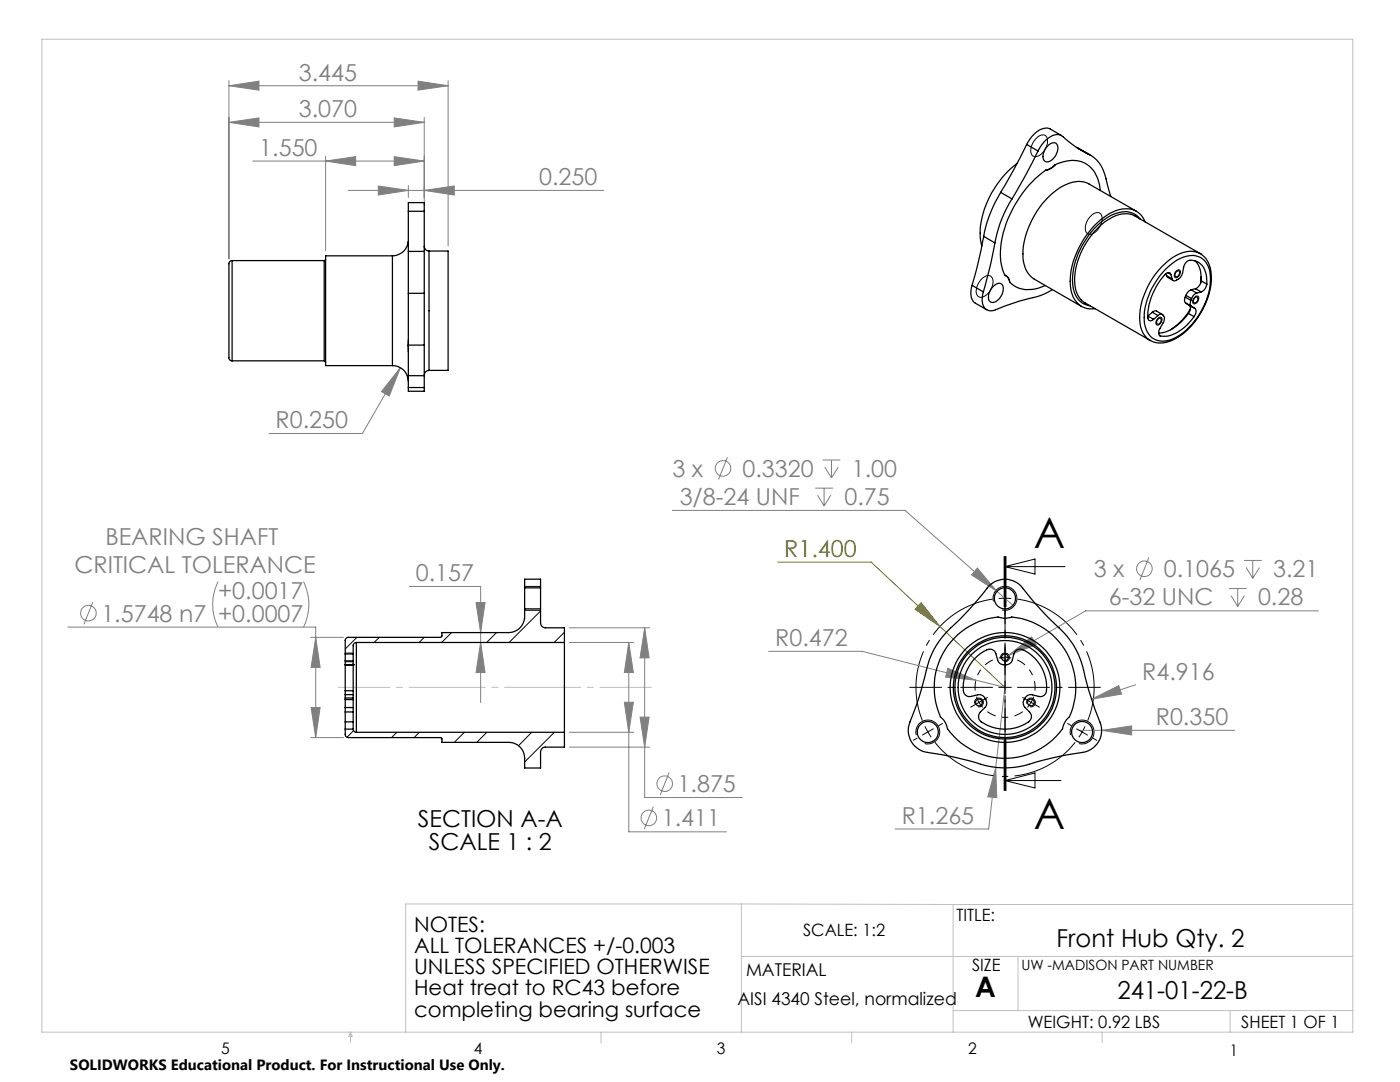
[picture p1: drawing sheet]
<svg xmlns="http://www.w3.org/2000/svg" width="279mm" height="216mm" viewBox="0 0 279 216" stroke-linecap="round" stroke-linejoin="round" font-family="sans-serif">
<g fill="none" stroke="#c0c0c0" stroke-width=".2">
<path d="M8.4 7.8h261.6v198.2h-261.6zM148 180.4v25.6M148 180.4h-67v25.6M148 190.9h122M148 180.4l42.2 .1M190.2 180.5v25.5M190.2 180.5h79.8M203.2 190.9v10.7M70 206v2.1M70 206l.3 .8h-.7zM119.9 206v2.1M170 206v2.1"/>
<path d="M190.2 201.6h79.8M220 206v2.1M245.5 201.6v4.4"/>
</g>
<g fill="none" stroke="#808080" stroke-width=".2">
<path d="M45.7 17.1l6-.9v1.8zM45.7 16.1v35.5M45.7 17.1h43.7M83.4 16.2l6 .9-6 .9zM89.4 16.1v33M45.7 24.4l6-.9v1.8zM45.7 24.4h39M50.4 32.1h34.3M65 32.1l6-.8v1.8zM65 31.2v18.9M69.5 38h51M75.5 37.1l6 .9-6 .9z"/>
<path d="M78.7 23.5l6 .9-6 .9zM78.7 31.3l6 .8-6 1zM81.5 37v2.4M84.7 38l6-.9v1.8zM84.7 23.4v17.7M79.9 73.4l-2.2 5.6-1.6-.9zM79.9 73.4l-7.6 13.1h-18.6M145.2 91.2l-1.8 4.5M162.7 97.4h3.6M163.2 98.8l1.3 2.2M164.1 91.8h3.6M164.5 97.4v3.6"/>
<path d="M164.6 93.2l1.3 2.2M165.8 98.8l-1.3 2.2M165.9 91.8v3.6M167.3 93.2l-1.4 2.2M43.5 116.1a10.2 10.2 0 0 0 0 9M60.6 116.1a10.2 10.2 0 0 1 0 9M81.7 117h14.2v23.2M134.2 101.8h46.4l18.4 16.2M195.1 113.3l3.9 4.7-5.1-3.3zM199 118l3.1 2.8M229.3 111.3l-1.8 4.4M245.3 117.4h3.5"/>
<path d="M245.7 118.9l1.3 2.1M247 117.4v3.6M248.2 111.8h3.6M248.4 118.9l-1.4 2.1M248.7 113.2l1.3 2.2M250 111.8v3.6M251.4 113.2l-1.4 2.2M13.5 125.1h49.5v22.1M18.5 120.1l-1.7 4.5M62 127.2h6.5M63 127.2l.9 6h-1.8zM95 120.2h1.8l-.9 6z"/>
<path d="M95.9 128.2l.9 6h-1.8zM113.6 125.3h16M113.6 128.2h12.9M125.5 128.2l.9 6h-1.8zM125.5 128.2v37.8h19.5M128.7 125.3l.8 6h-1.8zM128.7 125.3v33.8h19.4M153.4 130h18.6l22.7 5.7M189.2 133.3l5.5 2.4-6-.6zM194.7 135.7l5.9 1.5-3.3 28.2h-18.7M201.2 130.8l4.7-3.7 .9 1.5zM201.2 130.8l-1.2 .7"/>
<path d="M217.8 139.5l5.5-2.7 .5 1.7zM226.7 136.6l-8.9 2.9M263.1 121.9h-46.4l-15.5 8.9M62 147.2h6.5M62.1 141.2h1.8l-.9 6zM113.6 149.1h16M113.6 146.1h12.9M124.6 140.1h1.8l-.9 6zM127.7 143.1h1.8l-.8 6zM133.5 154.2l-1.7 4.4M198.7 153.1l.2 6.1-1.8-.2zM215.4 145.7h31"/>
<path d="M219.9 145.7l5.9-.8v1.7zM130.4 161l-1.8 4.4"/>
<circle cx="144.3" cy="93.5" r="1.56"/>
<circle cx="228.4" cy="113.5" r="1.55"/>
<circle cx="17.6" cy="122.4" r="1.56"/>
<circle cx="132.6" cy="156.4" r="1.55"/>
<circle cx="129.5" cy="163.2" r="1.56"/>
</g>
<path d="M155.2 112.1h18.6l13.8 12.9M183.8 120.3l3.8 4.7-5-3.4zM187.6 125l13 12.2" fill="none" stroke="#808000" stroke-width=".2"/>
<g fill="none" stroke="#000" stroke-width=".2">
<path d="M206.8 27.6a1.23 1.23 0 0 1 2.2-.1 3.1 3.1 0 0 1-2.5 3.8 1.45 1.45 0 0 1-.6-2.2l.2-.6zM195.9 55.6a1.26 1.26 0 0 1 2.1-.1 3.2 3.2 0 0 1-2.3 3.8 1.25 1.25 0 0 1-.8-1.8l.4-1zM217.6 43.2a1.29 1.29 0 0 1 2.2-.3 3.1 3.1 0 0 1-2.3 3.8 1.18 1.18 0 0 1-.9-1.7l.3-.8zM234.8 54a.49 .49 0 0 1 .7 0 .49 .49 0 0 1 0 .7l-.2 .4a.5 .5 0 0 1-.8 .3 .5 .5 0 0 1-.1-.8zM238.4 59.3a.47 .47 0 0 1 .7-.2 .47 .47 0 0 1 .1 .7l-.2 .5a.53 .53 0 0 1-.8 .3 .53 .53 0 0 1-.1-.9zM231 63.6a.51 .51 0 0 1 .8-.2 .51 .51 0 0 1 0 .8l-.2 .4a.5 .5 0 0 1-.8 .2 .5 .5 0 0 1 0-.8zM104.7 117h3.2M200.4 111v10M200.6 113.1h11.9M200.6 113.1l6-1.6v3zM200.6 111v10M200.8 111v10"/>
<path d="M68.9 130.3h1.6M68.9 132h1.6M104.7 121.8h3.2M198.3 120a2.39 2.39 0 0 1 2.1-3 2.39 2.39 0 0 1 2.6 2.6 2.39 2.39 0 0 1-3 2.1M199.7 131.4a.88 .88 0 0 1 .7-1.1 .88 .88 0 0 1 1 .9 .88 .88 0 0 1-1.1 .8M182.9 146.7a2.39 2.39 0 0 1 2.1-3 2.39 2.39 0 0 1 2.6 2.6 2.39 2.39 0 0 1-3.1 2.1M194.5 140.4a.88 .88 0 0 1 .8-1.1 .88 .88 0 0 1 .9 .9 .88 .88 0 0 1-1 .8M200.4 147.7v10M200.6 155.8l6-1.6v3zM200.6 155.8h11.1M200.6 147.7v10M200.8 147.7v10z"/>
<path d="M204.9 140.4a.88 .88 0 0 1 .7-1.1 .88 .88 0 0 1 1 .9 .88 .88 0 0 1-1.1 .8M213.6 146.7a2.39 2.39 0 0 1 2.1-3 2.39 2.39 0 0 1 2.6 2.6 2.39 2.39 0 0 1-3 2.1M214.9 145.5l1.1 .5M216 146l-.7 1.1M216 146l1 .7M216.5 145l-.5 1"/>
</g>
<path d="M200.6 119.4h-1.3M200.6 119.4h1.2M200.6 131.2l-1.3 .1M200.6 131.2l1.2 .1M185.2 146l.6 1.1M185.2 146l-.6-1.1M195.4 140.2l.7 1M195.4 140.2l-.5-1.2M205.8 140.2l.5-1.2M205.8 140.2l-.8 1" fill="none" stroke="#000" stroke-width=".2" stroke-dasharray="15.2 1.3 1.3 1.3" stroke-linecap="butt"/>
<path d="M198.1 119.5a17.8 17.8 0 0 0-14 24.3M186.6 148.1a17.8 17.8 0 0 0 28 0M217.1 143.8a17.8 17.8 0 0 0-14-24.3" fill="none" stroke="#000" stroke-width=".2" stroke-dasharray="15.2 1.3 1.3 1.3" stroke-dashoffset="1" stroke-linecap="butt"/>
<path d="M198.2 131.7a6 6 0 0 0-3.6 6.1M206.5 137.8a6 6 0 0 0-3.5-6.1M197 142a6 6 0 0 0 7.1 0" fill="none" stroke="#000" stroke-width=".2" stroke-dasharray="15.2 1.3 1.3 1.3" stroke-dashoffset="13.4" stroke-linecap="butt"/>
<path d="M200.6 111v46.7" fill="none" stroke="#000" stroke-width=".2" stroke-dasharray="6.3 1.3 1.3 1.3" stroke-dashoffset=".2"/>
<path d="M67.5 137.2h62.5" fill="none" stroke="#c0c0c0" stroke-width=".2" stroke-dasharray="15.2 1.3 1.3 1.3" stroke-dashoffset="5"/>
<g fill="none" stroke="#000" stroke-width=".2" stroke-dasharray="15.2 1.3 1.3 1.3">
<path d="M200.6 119.4v-1.3M200.6 119.4v1.2M200.6 116.9v-.9M196.5 139.5l.6-.3M200.6 137.2v-1.3M200.6 137.2h-1.3M200.6 137.2v1.2M200.6 137.2h1.2M200.6 121.9v.8M200.6 131.2v-1.3M200.6 131.2v1.2M200.6 129.9v-.7"/>
<path d="M200.6 132.4v.7M204.7 139.5l-.6-.3M183 147.3l-.7 .4M185.2 146l-1.1 .7M185.2 146l1.1-.6M187.3 144.8l.8-.4M194.3 140.8l-.6 .3M195.4 140.2l-1.1 .6M195.4 140.2l1.1-.7M205.8 140.2l1.1 .6M205.8 140.2l-1.1-.7M206.9 140.8l.5 .3"/>
<path d="M213.8 144.8l-.7-.4M218.1 147.3l.8 .4"/>
</g>
<path d="M198.1 137.2h-16.6M200.6 134.7v-16.6M200.6 139.7v16.5M203.1 137.2h16.5" fill="none" stroke="#000" stroke-width=".2" stroke-dasharray="15.2 1.3 1.3 1.3" stroke-dashoffset="8.9"/>
<path d="M183.8 120.3l3.8 4.7-5-3.4z" fill="#808000"/>
<g fill="#808080">
<path d="M219.9 145.7l5.9-.8v1.7z"/>
<path d="M217.8 139.5l5.5-2.7 .5 1.7z"/>
<path d="M84.7 38l6-.9v1.8zM75.5 37.1l6 .9-6 .9z"/>
<path d="M189.2 133.3l-.5 1.8 6 .6zM201.2 130.8l5.6-2.2-.9-1.5zM195.1 113.3l-1.2 1.4 5.1 3.3zM198.7 153.1l-1.6 5.9 1.8 .2zM45.7 24.4l6-.9v1.8zM78.7 23.5l6 .9-6 .9zM45.7 17.1l6-.9v1.8zM83.4 16.2l6 .9-6 .9zM79.9 73.4l-3.8 4.7 1.6 .9zM65 32.1l6-.8v1.8zM78.7 31.3l6 .8-6 1zM63 127.2l.9 6h-1.8zM62.1 141.2h1.8l-.9 6zM128.7 125.3l.8 6h-1.8zM127.7 143.1h1.8l-.8 6zM124.6 140.1h1.8l-.9 6zM125.5 128.2l.9 6h-1.8zM95.9 128.2l.9 6h-1.8zM95 120.2h1.8l-.9 6z"/>
</g>
<g fill="none" stroke="#000" stroke-width=".25">
<path d="M199.7 38.4a25.9 25.9 0 0 0-3.4 8.8M199.7 38.4l2.3 1.3M202 39.7a25 25 0 0 0-3.5 8.8M203 32.6a18.6 18.6 0 0 0-7.4 14.6l.3 1.9M204.9 28.8l-2.5 4.9-2.7 4.7M204.9 28.8l2.3 1.3M207.2 30.1l-2.5 4.9-2.7 4.7M207.2 30.1a5.1 5.1 0 0 1 4-3.3 2.43 2.43 0 0 1 1.5 1l1.9 1.4 2.7 1.6M208.7 34a22.4 22.4 0 0 0-9.1 16.7l.3 2.3 .7 1.9M209.2 29a1.02 1.02 0 0 1 1-.5 1.02 1.02 0 0 1 .9 .7 2.91 2.91 0 0 1-2.1 3.1 1.15 1.15 0 0 1-.8-1.7l.5-1.1zM210.6 32.8a3.4 3.4 0 0 1-1.9 1.2M210.6 32.8l-.2 .3a3.2 3.2 0 0 1-1.7 .9"/>
<path d="M210.6 32.8a6.3 6.3 0 0 1 6.7 .3 7 7 0 0 1 2.3 4.9M211.8 27.1l-2.2-1.3a2.99 2.99 0 0 0-3.4 1.2l-1.3 1.8M214.8 29.4l2.9 1.6M215.1 29.5l2.2 1.3M217.3 30.8a6.6 6.6 0 0 1 3.4 4.9l1 3.5M46.3 52a.83 .83 0 0 0-.6 1.2v18a.66 .66 0 0 0 .6 .8M46.3 52v20M46.3 52h18.4M64.7 52v20M65 51.7l-.3 .3M78.3 51h-13.3v22h13.3M78.3 51v22"/>
<path d="M81.5 48.2a3.1 3.1 0 0 1-3.2 2.8M81.5 58.5v10.4M81.5 50.2v8.3M81.5 42.2v8M81.5 42.2v-1.8h3.2v1.8M81.5 58.5h3.2M81.5 50.2h3.2M81.5 42.2h3.2M84.7 49.1a.96 .96 0 0 0 .9 1M84.7 58.5v10.4M84.7 50.2v8.3M84.7 42.2v8"/>
<path d="M85.6 50.1h3.8v23.8h-3.8M85.6 50.1v23.8M194 56.9a3.1 3.1 0 0 0 .7 3.6l2.2 1.3M194 56.9l2.3 1.3M196.3 47.2l-1.3 6-1 3.7M196.3 47.2l2.2 1.3M198.3 57a1.03 1.03 0 0 1 1.8 0 2.83 2.83 0 0 1-2 3.4l-.3-.1a1.41 1.41 0 0 1-.3-2zM198.5 48.5l-.7 3.6-1.5 6.1M200.6 54.9a1.56 1.56 0 0 1 .9 1.4M200.6 54.9a1.58 1.58 0 0 1 .9 1.4M201.5 56.3a6 6 0 0 0 7.1 .7M210 57.8a14.8 14.8 0 0 1-5.6 2l-4.7 1.6a3.4 3.4 0 0 1-2.5 .5 2.25 2.25 0 0 1-1.2-2.6l.3-1.1"/>
<path d="M219.3 45.3a7.6 7.6 0 0 1 6.3-2.6l.9 .4 13 7.5a5.2 5.2 0 0 1 2.3 4.8 15 15 0 0 1-7.9 12.5 4.9 4.9 0 0 1-4.4 0l-13-7.5a4.8 4.8 0 0 1-2-4.6 15.7 15.7 0 0 1 4.8-10.5zM226.8 42.2l-9.5-5.5a5.1 5.1 0 0 0-5.1 .4 16.9 16.9 0 0 0-8 14.3 5.2 5.2 0 0 0 2.2 4.3l9.4 5.4M227.5 43.7a4.1 4.1 0 0 0-5-1 15.4 15.4 0 0 0-8.4 11.7 6.1 6.1 0 0 0 1.8 6l1.7 .6M228.5 44.3a4.1 4.1 0 0 0-5.7-2.3 15.9 15.9 0 0 0-8.6 10.2 9.9 9.9 0 0 0 .3 7.6 3.8 3.8 0 0 0 4 1.8M232.7 53.7a7.2 7.2 0 0 1 6.1-2.6 3.9 3.9 0 0 1 2.7 3.9 14.1 14.1 0 0 1-7.7 12.7 3.7 3.7 0 0 1-5.4-3.1 14.2 14.2 0 0 1 4.3-10.9zM232.7 54.6l.1 .4M232.8 55l.2 .4 1.1 .6M232.8 55l1.1 .6M233 54.4l.7 .4M233.7 54.8a.67 .67 0 0 0-.6-.4 .67 .67 0 0 0-.7 .4 12.3 12.3 0 0 0-3.3 8.9l.5 .3 .6-.3M233.7 54.8l.2 .8M233.9 55.6a.7 .7 0 0 0 1.2 .2l.3-.3 .5-.6 .3-1.6a1.67 1.67 0 0 1 2.7-1.1 4.3 4.3 0 0 1 1.9 4.5"/>
<path d="M234.8 54.2a.4 .4 0 0 1 .6-.1 .4 .4 0 0 1-.1 .7l-.1 .1a.4 .4 0 0 1-.5 .3 .4 .4 0 0 1-.2-.6zM236.5 59.3a.9 .9 0 0 0 .2 1.2M236.5 59.3l1.2 .6M236.7 58.9l-.2 .4M236.7 58.9l1.1 .7M237.7 59.9a.96 .96 0 0 0 .1 1.3M237.7 57.8a1.89 1.89 0 0 0-1 1.1M237.7 57.8l1.1 .7M237.8 59.6l-.1 .3M238.4 59.4a.4 .4 0 0 1 .7-.1 .4 .4 0 0 1-.1 .7l-.1 .1a.4 .4 0 0 1-.6 .4 .4 .4 0 0 1-.1-.7zM238.5 52.1a4.9 4.9 0 0 1 1.2 3.9M238.6 57.6l1.1 .6"/>
<path d="M238.6 57.6l-.9 .2M238.8 58.5a1.7 1.7 0 0 0-1 1.1M239.5 50.6h.1M239.5 50.6a4.8 4.8 0 0 0-4.8 .4 15.3 15.3 0 0 0-7.2 13 4.6 4.6 0 0 0 2 3.9M239.7 56a1.97 1.97 0 0 1-1.1 1.6M239.7 55.2l-.1 1.3M239.7 58.2l-.9 .3M239.7 56l1.1 .7M240.8 56.7a1.85 1.85 0 0 1-1.1 1.5M46.3 72h18.4M64.7 72l.3 .3M78.3 73a3.1 3.1 0 0 1 3.2 3.1"/>
<path d="M81.5 68.9v6.1M81.5 75v2.3M81.5 67.8v2.4M81.5 77.3v.8h3.2v-.8M81.5 68.9h3.2M81.5 75h3.2M81.5 77.3h3.2M84.7 68.9v6.1M84.7 75v2.3M85.6 73.9a.96 .96 0 0 0-.9 1M229.1 63.1l1.1 .6M229.1 63.1h.1"/>
<path d="M230 62.3l.7-.3 1.3 .7M230 62.3l1.1 .7M230 62.3l-.9 .8M231.1 63a.77 .77 0 0 1 1-.1 .77 .77 0 0 1 .2 1l-.8 1.6a1.05 1.05 0 0 0 .1 1.6M231.1 63.7a.4 .4 0 0 1 .6-.1 .4 .4 0 0 1 0 .6l-.1 .2a.4 .4 0 0 1-.6 .3 .4 .4 0 0 1-.1-.6zM231.1 63l-.9 .7M231.4 66.9l.2 .2M236.7 60.5l1.1 .7M236.7 60.5l.6 .4M237.2 62.5a8.2 8.2 0 0 1-6 4M237.2 62.5l1.1 .7M237.3 60.9a1.25 1.25 0 0 1-.1 1.6"/>
<path d="M237.3 60.9l1.1 .6M237.5 61.7a12.2 12.2 0 0 1-3.9 4.1M237.8 61.2l.6 .3M238.3 63.2a8.7 8.7 0 0 1-5.7 3.9h-1M238.4 61.5a1.25 1.25 0 0 1-.1 1.7M104.7 117.3v4.2M104.7 117.3v-1.7h3.2v1.7M104.7 117.3h3.2M107.9 117.3v4.2M197.4 116.9a4.4 4.4 0 0 1 6.7 .4 68.5 68.5 0 0 0 8.1 8.8 16.4 16.4 0 0 1 4.3 8.9 76.3 76.3 0 0 0 3.2 9.6 4.5 4.5 0 0 1-3.7 5.5 69.5 69.5 0 0 0-11.7 2.7 16.9 16.9 0 0 1-9.8-.7 74.3 74.3 0 0 0-9.9-2.1 4.4 4.4 0 0 1-3-6 86.6 86.6 0 0 0 3.9-12.4 17.2 17.2 0 0 1 5.2-7.2 68.8 68.8 0 0 0 6.7-7.5zM68.9 130.5v1.4M68.9 132.6h.1"/>
<path d="M68.9 132.6v5.2M68.9 139.6v1.6M68.9 139.3v.3M68.9 138.6v.7M68.9 137.8v.8M68.9 132.6h1.6M68.9 138.6h1.6M68.9 131.9v.7M68.9 130.5h1.6M68.9 131.9h1.6M68.9 137.8h1.6M68.9 139.6h1.6"/>
<path d="M68.9 139.3h1.6M70.5 132.6v5.2M70.5 130.5v1.4M70.5 132.6h.1M70.5 139.6v1.6M70.5 139.3v.3M70.5 138.6v.7M70.5 137.8v.8M70.5 131.9v.7M71.1 128.2v17.9M71.1 128.2a.66 .66 0 0 0-.6 .6v1.7M71.1 128.2h41.5"/>
<path d="M104.7 121.5v1.9a3.3 3.3 0 0 1-3.2 2.8h-13.3v.7l-.3 .3h-18.4a.6 .6 0 0 0-.6 .6v2.7M104.7 121.5h3.2M107.9 121.5v2.8a.96 .96 0 0 0 .9 1h3.8v2.9M112.6 128.2v17.9M190.4 127.4a14 14 0 0 1 8.8-4.3 3.8 3.8 0 0 0 2.7 0 14.1 14.1 0 0 1 11.5 19.9 4 4 0 0 0-1.3 2.4 14.1 14.1 0 0 1-23 0 3.8 3.8 0 0 0-1.4-2.4 14.1 14.1 0 0 1 2.7-15.6zM194.5 131.4a6 6 0 0 1 3-1.9l.8 .3a2.69 2.69 0 0 1 .8 1.9 1.71 1.71 0 0 0 2.3 .8l.3-.2 .3-.6a2.54 2.54 0 0 1 .8-1.9l.5-.3a3.5 3.5 0 0 1 2.8 1.4 8 8 0 0 1 2.6 7.5l-.6 .5a2.92 2.92 0 0 1-2.1-.3 1.62 1.62 0 0 0-1.6 2.4l.2 .2a3 3 0 0 1 1.2 1.6v.6a2.56 2.56 0 0 1-1.9 1.4 8 8 0 0 1-8.5-1.2l-.1-.8a2.49 2.49 0 0 1 1.3-1.6 1.63 1.63 0 0 0 0-1.8 1.63 1.63 0 0 0-1.5-.8 2.92 2.92 0 0 1-2.1 .3l-.4-.3a3.5 3.5 0 0 1-.2-3.1 8.9 8.9 0 0 1 2.1-4.1zM68.9 145.5v1a.6 .6 0 0 0 .6 .7h18.5l.2 .2v.7h13.3a3.2 3.2 0 0 1 3.2 3.2v1.9h3.2v-3.2a.96 .96 0 0 1 .9-.9h3.8v-3M68.9 144v1.5M68.9 142.1v1.9M68.9 141.2v.9M68.9 145.5h1.6M68.9 144h1.6"/>
<path d="M68.9 141.2h1.6M68.9 142.1h1.6M70.5 145.5a.6 .6 0 0 0 .6 .6M70.5 144v1.5M70.5 142.1v1.9M70.5 141.2v.9M71.1 146.1h41.5"/>
<circle cx="200.5" cy="119.4" r="2.11"/>
<circle cx="200.6" cy="131.2" r=".68"/>
<circle cx="200.6" cy="137.2" r="10.3"/>
<circle cx="200.6" cy="137.2" r="10.9"/>
<circle cx="200.6" cy="137.2" r="10"/>
<circle cx="200.6" cy="137.2" r="9.4"/>
<circle cx="185.2" cy="146.1" r="2.11"/>
<circle cx="195.4" cy="140.2" r=".67"/>
<circle cx="205.8" cy="140.2" r=".68"/>
<circle cx="216" cy="146.1" r="2.11"/>
</g>
<g fill="none" stroke="#000" stroke-width=".2">
<path d="M70.5 132.4l-.3 .2M71.2 127.2l-2.3 2.3M75.7 127.2l-1.1 1M84.7 127.2l-1.1 1M90.1 126.2l-2 2M99.1 126.2l-2 2M107.9 121.9l-6.3 6.3M112.6 126.2l-2 2M70.6 145.8l-1.3 1.3M79.2 146.1l-1.1 1.1M83.7 146.1l-1 1.1M92.7 146.1l-2 2"/>
<path d="M97.2 146.1l-2.1 2M106.1 146.1l-2.6 2.7M110.6 146.1l-5.9 5.9"/>
</g>
<g font-size="8.5">
<text x="206.3" y="109.2">A</text>
<text x="206.3" y="165.4">A</text>
</g>
<text font-size="5.6" x="194.6" y="199">A</text>
<g font-size="4.9">
<text x="210.9" y="188.9">Front Hub Qty. 2</text>
<text x="223" y="199.4">241-01-22-B</text>
</g>
<g font-size="4.7" fill="#808080">
<text x="59.6" y="16.1">3.445</text>
<text x="59.6" y="23.4">3.070</text>
<text x="51.7" y="31.1">1.550</text>
<text x="107.6" y="37">0.250</text>
<text x="55" y="85.5">R0.250</text>
<text x="134.2" y="95.2">3 x</text>
<text x="148.2" y="95.2">0.3320</text>
<text x="170" y="95.2">1.00</text>
<text x="135.6" y="100.8">3/8-24 UNF</text>
<text x="168.5" y="100.8">0.75</text>
<text x="21" y="108.8">BEARING SHAFT</text>
<text x="14.9" y="114.3">CRITICAL TOLERANCE</text>
<text x="43.5" y="119.6">+0.0017</text>
<text x="83" y="116">0.157</text>
<text x="218.3" y="115.2">3 x</text>
<text x="232.3" y="115.2">0.1065</text>
<text x="254.1" y="115.2">3.21</text>
<text x="20.2" y="124">1.5748 n7 +0.0007</text>
<text x="221.3" y="120.8">6-32 UNC</text>
<text x="251.1" y="120.8">0.28</text>
<text x="154.7" y="128.9">R0.472</text>
<text x="227.9" y="135.6">R4.916</text>
<text x="230.7" y="144.7">R0.350</text>
<text x="135.2" y="158.1">1.875</text>
<text x="132.1" y="164.9">1.411</text>
<text x="180" y="164.4">R1.265</text>
</g>
<text font-size="4.7" fill="#808000" x="156.5" y="111.1">R1.400</text>
<g font-size="4.7">
<text x="83.4" y="165">SECTION A-A</text>
<text x="85.6" y="169.6">SCALE 1 : 2</text>
</g>
<g font-size="4.2">
<text x="82.6" y="185.9">NOTES:</text>
<text x="82.6" y="190.2">ALL TOLERANCES +/-0.003</text>
<text x="82.6" y="194.4">UNLESS SPECIFIED OTHERWISE</text>
<text x="82.6" y="198.6">Heat treat to RC43 before</text>
<text x="82.6" y="202.9">completing bearing surface</text>
</g>
<g font-size="3.5">
<text x="148.9" y="194.7">MATERIAL</text>
<text x="147.2" y="200.6">AISI 4340 Steel, normalized</text>
</g>
<g font-size="3.4">
<text x="190.9" y="183.8">TITLE:</text>
<text x="160.3" y="186.8">SCALE: 1:2</text>
<text x="194" y="193.8">SIZE</text>
<text x="205.1" y="205.1">WEIGHT: 0.92 LBS</text>
<text x="247.7" y="205.1">SHEET 1 OF 1</text>
</g>
<g font-size="3.2">
<text x="44.2" y="210.4">5</text>
<text x="94.6" y="210.3">4</text>
<text x="143.1" y="210.4">3</text>
<text x="193.2" y="210.3">2</text>
<text x="245.4" y="210.6">1</text>
</g>
<text font-size="3" x="14" y="213.5">SOLIDWORKS Educational Product. For Instructional Use Only.</text>
<text font-size="2.8" x="203.8" y="193.5">UW -MADISON PART NUMBER</text>
</svg>
